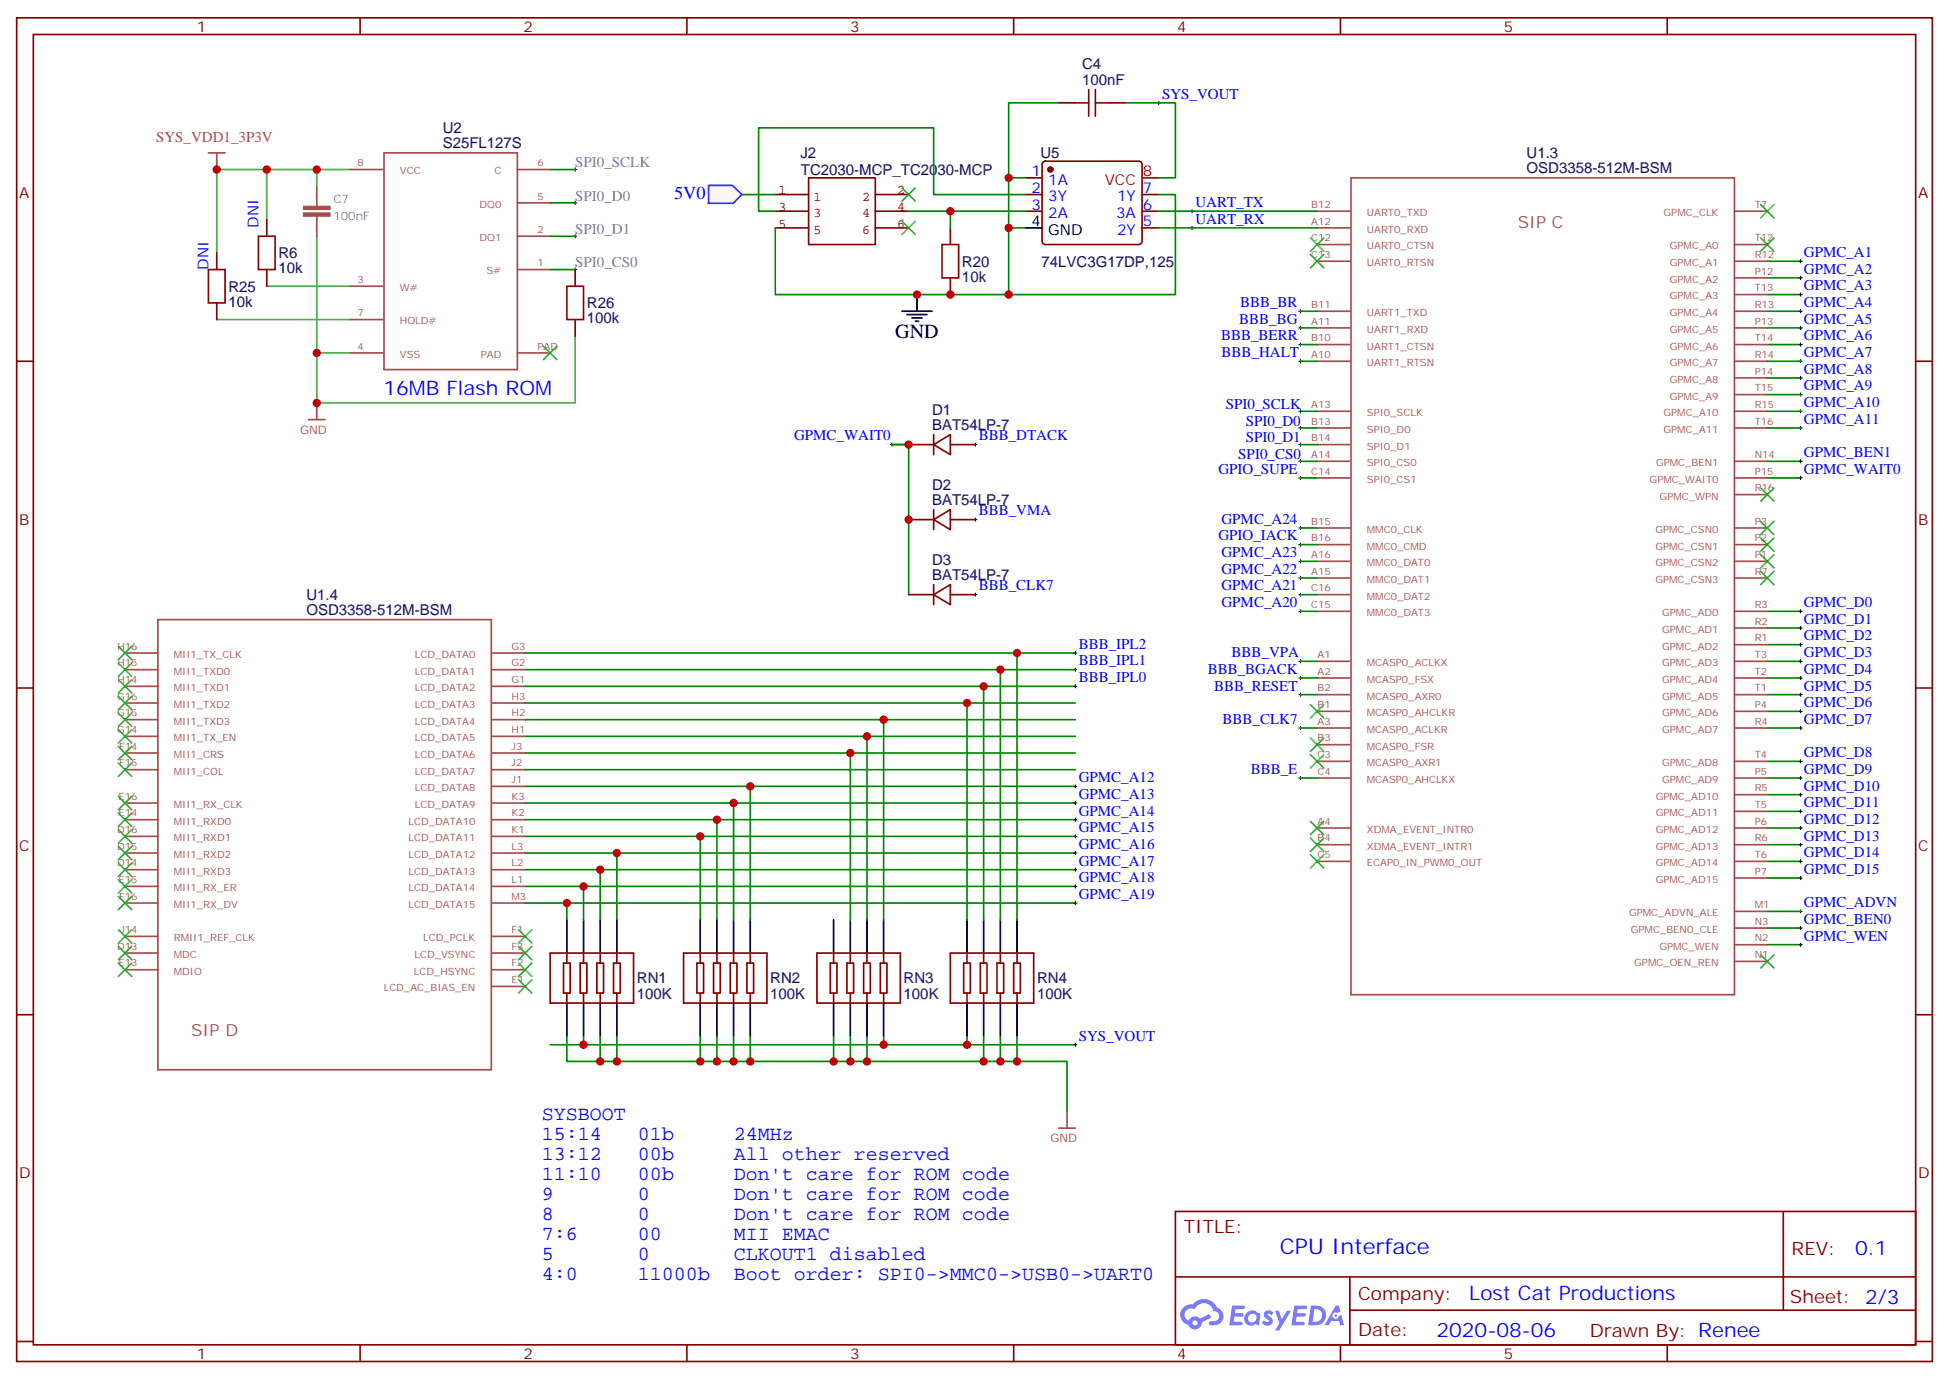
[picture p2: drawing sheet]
<svg xmlns="http://www.w3.org/2000/svg" width="412mm" height="292mm" viewBox="0 0 412 292" stroke-linecap="round" stroke-linejoin="round" font-family="sans-serif">
<g fill="none" stroke="#870000" stroke-width=".35">
<path d="M3.5 3.8h405.4v284.3h-405.4zM7.1 7.3h398.2v277.3h-398.2zM76.2 3.8v3.5M145.3 3.8v3.5M214.5 3.8v3.5M283.6 3.8v3.5M352.8 3.8v3.5M3.5 76.4h3.6M405.3 76.4h3.6M3.5 145.6h3.6M405.3 145.6h3.6M3.5 214.7h3.6"/>
<path d="M405.3 214.7h3.6M248.7 256.4h156.6v28.2h-156.6zM377.3 256.4v20.9M248.7 270.2h156.5M285.6 277.3h119.6M285.6 270.2v14.1M3.5 283.9h3.6M76.2 284.6v3.5M145.3 284.6v3.5M214.5 284.6v3.5M283.6 284.6v3.5M352.8 284.6v3.5"/>
<path d="M405.3 283.9h3.6"/>
</g>
<g fill="#5487ff">
<path d="M267.7 277.5a1.22 1.22 0 0 1 1.7 .3l-.4 .6a.47 .47 0 0 0-.3-.4 .47 .47 0 0 0-.5 .2v.1a1.55 1.55 0 0 1 1.1 1.5 1.34 1.34 0 0 1-2.3 .1l.5-.5 .7 .4a.29 .29 0 0 0 .3-.2 .29 .29 0 0 0-.2-.4 1.04 1.04 0 0 1-.6-1.7z"/>
<path d="M260.7 276.3h2.1a.43 .43 0 0 1 .5 .1 .43 .43 0 0 1 .1 .4l-.3 .2h-1.7l-.1 .9h1.5a.37 .37 0 0 1 .3 .4 .37 .37 0 0 1-.3 .3h-1.6l-.2 1.1h1.3a.43 .43 0 0 1 .5 .1 .43 .43 0 0 1 .1 .5l-.3 .1h-2.5z"/>
<path d="M273.8 276.3h2.2a.43 .43 0 0 1 .4 .1 .43 .43 0 0 1 .1 .4l-.3 .2h-1.6l-.2 .9h1.6a.37 .37 0 0 1 .3 .4 .37 .37 0 0 1-.4 .3h-1.6l-.1 1.1h1.3a.43 .43 0 0 1 .4 .1 .43 .43 0 0 1 .1 .5l-.3 .1h-2.4z"/>
<path d="M282.6 276.3h.7l.3 1.2-.6 .4a.69 .69 0 0 0-1 .2 .69 .69 0 0 0 .4 1 .69 .69 0 0 0 .9-.6l.5-.3 .6 2.2h-.8l-.2-.8h-1.8l-.5 .8h-.8z"/>
<path d="M269.8 277.4h.8l.6 1.8 1.1-1.8h.9l-2.6 4.2h-.8l.9-1.6z"/>
<path d="M277.4 276.3l-.6 4.1h1.3a2.11 2.11 0 0 0 2.5-2.1 2.11 2.11 0 0 0-2.5-2zM278.1 277a1.39 1.39 0 0 1 1.7 1.4 1.39 1.39 0 0 1-1.8 1.3h-.3z"/>
<path d="M263.7 277.9a1.47 1.47 0 0 0-.1 2.1 1.47 1.47 0 0 0 2.1 .1l.7 .3 .3-2.3-.2-.2h-.4a1.49 1.49 0 0 0-2.4 0zM264.4 278.3a.92 .92 0 0 1 1.5 .5 .92 .92 0 0 1-1.3 1 .9 .9 0 0 1-.2-1.5z"/>
<path d="M250.4 276.7a2.18 2.18 0 0 0 1.1 3.7 1.44 1.44 0 0 0 1.6 .9 1.44 1.44 0 0 0 1.2-1.5l2-1-.5-.7-1.9 .9a1.47 1.47 0 0 0-2.4 .5 1.39 1.39 0 0 1-.7-2 1.39 1.39 0 0 1 2-.4 2.08 2.08 0 0 1 2.2-1.3 2.08 2.08 0 0 1 1.8 1.7 1.07 1.07 0 0 1 1.2 1 1.07 1.07 0 0 1-1 1.1h-.7a.43 .43 0 0 0-.5 .4 .43 .43 0 0 0 .4 .5 2 2 0 0 0 2.4-1.1 2 2 0 0 0-.7-2.5l-.4-.2a2.98 2.98 0 0 0-5.1-.7l-1.1 .1zM252.3 280a.55 .55 0 0 1 1.1 0 .55 .55 0 0 1-1.1 0z"/>
<circle cx="282.6" cy="278.4" r=".26"/>
</g>
<g fill="none" stroke="#a64a4a" stroke-width=".35">
<path d="M44.1 32.4h3.5M45.9 32.4v3.5M67 39.4v3.5M74.1 35.9h6.9M81.3 32.3h28.2v45.9h-28.2zM109.5 35.9h6.9M285.9 37.6h81.1v172.9h-81.1zM67 42.9v.7M67 45.8v4.2M109.5 57h6.9M109.5 50h6.9M109.5 42.9h6.9"/>
<path d="M278.7 51.8h6.9M278.7 55.3h6.9M278.7 44.7h6.9M278.7 48.2h6.9M367 58.8h6.9M367 51.8h6.9M367 55.3h6.9M367 44.7h6.9M74.1 60.6h6.9M74.1 74.7h6.9M74.1 67.6h6.9M109.5 74.7h6.9"/>
<path d="M278.7 65.9h6.9M278.7 76.4h6.9M278.7 72.9h6.9M278.7 69.4h6.9M367 62.3h6.9M367 65.9h6.9M367 76.4h6.9M367 72.9h6.9M367 69.4h6.9M367 80h6.9M65.3 88.8h3.5M67 85.3v3.5"/>
<path d="M278.7 97.6h6.9M278.7 94.1h6.9M278.7 87h6.9M278.7 90.6h6.9M367 97.6h6.9M367 87h6.9M367 90.6h6.9M367 83.5h6.9M278.7 111.7h6.9M278.7 101.1h6.9M278.7 115.3h6.9M278.7 118.8h6.9"/>
<path d="M367 111.7h6.9M367 101.1h6.9M367 115.3h6.9M367 118.8h6.9M367 104.7h6.9M26.5 138.2h6.9M33.4 131.1h70.6v95.3h-70.6zM104.2 138.2h6.9M278.7 122.3h6.9M278.7 125.8h6.9M278.7 129.4h6.9M278.7 139.9h6.9"/>
<path d="M367 122.3h6.9M367 129.4h6.9M367 132.9h6.9M367 136.4h6.9M367 139.9h6.9M26.5 159.3h6.9M26.5 155.8h6.9M26.5 152.3h6.9M26.5 148.8h6.9M26.5 145.2h6.9M26.5 141.7h6.9M104.2 159.3h6.9"/>
<path d="M104.2 155.8h6.9M104.2 152.3h6.9M104.2 148.8h6.9M104.2 145.2h6.9M104.2 141.7h6.9M278.7 154.1h6.9M278.7 157.6h6.9M278.7 143.5h6.9M278.7 147h6.9M278.7 150.5h6.9M367 154.1h6.9M367 143.5h6.9"/>
<path d="M367 147h6.9M367 150.5h6.9M26.5 162.9h6.9M26.5 177h6.9M26.5 169.9h6.9M26.5 173.5h6.9M104.2 162.9h6.9M104.2 177h6.9M104.2 169.9h6.9M104.2 166.4h6.9M104.2 173.5h6.9M278.7 161.1h6.9"/>
<path d="M278.7 164.6h6.9M278.7 175.2h6.9M278.7 178.8h6.9M367 161.1h6.9M367 164.6h6.9M367 175.2h6.9M367 178.8h6.9M367 168.2h6.9M367 171.7h6.9M26.5 198.2h6.9M26.5 187.6h6.9M26.5 191.1h6.9"/>
<path d="M26.5 180.5h6.9M26.5 184h6.9M104.2 198.2h6.9M104.2 187.6h6.9M104.2 191.1h6.9M104.2 180.5h6.9M104.2 184h6.9M278.7 182.3h6.9M367 182.3h6.9M367 185.8h6.9M367 192.9h6.9M367 196.4h6.9"/>
<path d="M367 199.9h6.9M26.5 205.2h6.9M26.5 201.7h6.9M104.2 208.7h6.9M104.2 205.2h6.9M104.2 201.7h6.9M367 203.4h6.9"/>
</g>
<g fill="none" stroke="#000" stroke-width=".21">
<path d="M121.4 35.9h.7M121.7 35.5v.7M244.8 21.8h.7M245.2 21.4v.7M121.4 57h.7M121.4 42.9h.7M121.4 50h.7M121.7 42.6v.7M121.7 49.6v.7M121.7 56.7v.7M251.9 44.7h.7M251.9 48.2h.7"/>
<path d="M252.2 44.3v.7M252.2 47.9v.7M380.6 55.3h.8M380.6 58.8h.8M381 54.9v.7M381 58.5v.7M274.8 72.9h.7M274.8 76.4h.7M274.8 65.9h.7M274.8 69.4h.7M275.2 65.5v.7M275.2 69v.7"/>
<path d="M275.2 72.6v.7M275.2 76.1v.7M380.6 72.9h.8M380.6 76.4h.8M380.6 65.9h.8M380.6 69.4h.8M380.6 62.3h.8M380.6 80h.8M381 62v.7M381 65.5v.7M381 69v.7M381 72.6v.7"/>
<path d="M381 76.1v.7M381 79.6v.7M188.4 94.1h.7M188.7 93.7v.7M206 94.1h.7M206.4 93.7v.7M274.8 87h.7M274.8 94.1h.7M274.8 90.6h.7M274.8 97.6h.7M275.2 86.7v.7M275.2 90.2v.7"/>
<path d="M275.2 93.7v.7M275.2 97.3v.7M380.6 87h.8M380.6 90.6h.8M380.6 97.6h.8M380.6 83.5h.8M381 83.1v.8M381 86.7v.7M381 90.2v.7M381 97.3v.7M206 110h.7M206.4 109.6v.7"/>
<path d="M274.8 118.8h.7M275.2 118.4v.7M380.6 101.1h.8M381 100.8v.7M206 125.8h.7M206.4 125.5v.7M274.8 129.4h.7M274.8 125.8h.7M274.8 122.3h.7M274.8 139.9h.7M275.2 122v.7M275.2 125.5v.7"/>
<path d="M275.2 129v.7M275.2 139.6v.7M380.6 129.4h.8M380.6 132.9h.8M380.6 136.4h.8M380.6 139.9h.8M381 129v.7M381 132.5v.7M381 136.1v.7M381 139.6v.7M274.8 154.1h.7M274.8 143.5h.7"/>
<path d="M274.8 147h.7M275.2 143.1v.7M275.2 146.6v.8M275.2 153.7v.7M380.6 154.1h.8M380.6 143.5h.8M380.6 147h.8M380.6 150.5h.8M381 143.1v.7M381 146.6v.8M381 150.2v.7M381 153.7v.7"/>
<path d="M274.8 164.6h.7M275.2 164.3v.7M380.6 164.6h.8M380.6 161.1h.8M380.6 168.2h.8M380.6 171.7h.8M380.6 175.2h.8M380.6 178.8h.8M381 160.8v.7M381 164.3v.7M381 167.8v.7M381 171.3v.7"/>
<path d="M381 174.9v.7M381 178.4v.7M380.6 196.4h.8M380.6 199.9h.8M380.6 182.3h.8M380.6 185.8h.8M380.6 192.9h.8M381 181.9v.7M381 185.5v.7M381 192.5v.7M381 196v.7M381 199.6v.7"/>
</g>
<g fill="none" stroke="#008700" stroke-width=".35">
<path d="M213.4 37.6h3.6M224 21.8h-10.6v26.4h3.6M238.1 21.8h10.6v15.8h-3.5M157 41.2h7M164 48.2v14.1h49.4v-14.1M192.3 44.7h24.7M201.1 44.7v3.5M217 41.2h-19.4v-14.1h-37.1v17.6h3.5M245.2 41.2h3.5v21.1h-35.3M245.2 48.2h33.5M245.2 44.7h33.5M373.9 58.8h7.1"/>
<path d="M373.9 55.3h7.1M275.2 69.4h3.5M275.2 65.9h3.5M275.2 72.9h3.5M275.2 76.4h3.5M373.9 69.4h7.1M373.9 65.9h7.1M373.9 62.3h7.1M373.9 72.9h7.1M373.9 80h7.1M373.9 76.4h7.1M192.3 94.1h-3.6h3.6v31.7"/>
<path d="M275.2 97.6h3.5M275.2 90.6h3.5M275.2 94.1h3.5M275.2 87h3.5M373.9 97.6h7.1M373.9 90.6h7.1M373.9 87h7.1M373.9 83.5h7.1M275.2 118.8h3.5M373.9 101.1h7.1M111.1 138.2h116.4M275.2 129.4h3.5"/>
<path d="M275.2 139.9h3.5M275.2 122.3h3.5M275.2 125.8h3.5M373.9 129.4h7.1M373.9 132.9h7.1M373.9 136.4h7.1M373.9 139.9h7.1M111.1 148.8h116.4M111.1 152.3h116.4M111.1 155.8h116.4M111.1 145.2h116.4M111.1 141.7h116.4"/>
<path d="M111.1 159.3h116.4M275.2 143.5h3.5M275.2 147h3.5M275.2 154.1h3.5M373.9 143.5h7.1M373.9 147h7.1M373.9 150.5h7.1M373.9 154.1h7.1M111.1 166.4h116.4M111.1 177h116.4M111.1 173.5h116.4M111.1 169.9h116.4"/>
<path d="M111.1 162.9h116.4M275.2 164.6h3.5M373.9 161.1h7.1M373.9 164.6h7.1M373.9 168.2h7.1M373.9 171.7h7.1M373.9 175.2h7.1M373.9 178.8h7.1M111.1 180.5h116.4M111.1 184h116.4M111.1 187.6h116.4M111.1 191.1h116.4"/>
<path d="M373.9 182.3h7.1M373.9 185.8h7.1M373.9 196.4h7.1M373.9 199.9h7.1M373.9 192.9h7.1"/>
</g>
<path d="M56.4 35.9v10.6M67 35.9v3.5M74.1 35.9h-28.2v17.6M67 50v35.3h54.7v-14.1M45.9 67.6h28.2M56.4 60.6h17.7M67 74.7h7.1" fill="none" stroke="#4aa64a" stroke-width=".35"/>
<g fill="none" stroke="#3c3" stroke-width=".35">
<path d="M190.9 39.8l2.8 2.8M193.7 39.8l-2.8 2.8M190.9 46.8l2.8 2.8M193.7 46.8l-2.8 2.8M277.3 53.9l2.8 2.8M277.3 50.3l2.8 2.9M280.1 53.9l-2.8 2.8M280.1 50.3l-2.8 2.9M372.5 50.3l2.9 2.9M372.5 43.3l2.9 2.8M375.4 50.3l-2.9 2.9M375.4 43.3l-2.9 2.8"/>
<path d="M115 73.3l2.8 2.8M117.8 73.3l-2.8 2.8M372.5 117.4l2.9 2.8M372.5 113.8l2.9 2.9M372.5 103.3l2.9 2.8M372.5 110.3l2.9 2.8M375.4 117.4l-2.9 2.8M375.4 113.8l-2.9 2.9M375.4 103.3l-2.9 2.8M375.4 110.3l-2.9 2.8M25 136.8l2.9 2.8M27.9 136.8l-2.9 2.8"/>
<path d="M372.5 120.9l2.9 2.8M375.4 120.9l-2.9 2.8M25 157.9l2.9 2.9M25 154.4l2.9 2.8M25 150.9l2.9 2.8M25 147.4l2.9 2.8M25 143.8l2.9 2.8M25 140.3l2.9 2.8M27.9 157.9l-2.9 2.9M27.9 154.4l-2.9 2.8M27.9 150.9l-2.9 2.8M27.9 147.4l-2.9 2.8"/>
<path d="M27.9 143.8l-2.9 2.8M27.9 140.3l-2.9 2.8M277.3 149.1l2.8 2.8M277.3 156.2l2.8 2.8M277.3 159.7l2.8 2.8M280.1 149.1l-2.8 2.8M280.1 156.2l-2.8 2.8M280.1 159.7l-2.8 2.8M25 179.1l2.9 2.8M25 175.6l2.9 2.8M25 172l2.9 2.9M25 168.5l2.9 2.8"/>
<path d="M25 161.5l2.9 2.8M27.9 179.1l-2.9 2.8M27.9 175.6l-2.9 2.8M27.9 172l-2.9 2.9M27.9 168.5l-2.9 2.8M27.9 161.5l-2.9 2.8M277.3 173.8l2.8 2.8M277.3 177.3l2.8 2.9M280.1 173.8l-2.8 2.8M280.1 177.3l-2.8 2.9M25 196.7l2.9 2.9M25 189.7l2.9 2.8"/>
<path d="M25 186.2l2.9 2.8M25 182.6l2.9 2.9M27.9 196.7l-2.9 2.9M27.9 189.7l-2.9 2.8M27.9 186.2l-2.9 2.8M27.9 182.6l-2.9 2.9M109.7 196.7l2.8 2.9M112.5 196.7l-2.8 2.9M277.3 180.9l2.8 2.8M280.1 180.9l-2.8 2.8M25 203.8l2.9 2.8M25 200.3l2.9 2.8"/>
<path d="M27.9 203.8l-2.9 2.8M27.9 200.3l-2.9 2.8M109.7 200.3l2.8 2.8M109.7 203.8l2.8 2.8M109.7 207.3l2.8 2.8M112.5 200.3l-2.8 2.8M112.5 203.8l-2.8 2.8M112.5 207.3l-2.8 2.8M372.5 202l2.9 2.9M375.4 202l-2.9 2.9"/>
</g>
<path d="M217 37.6h3.5M220.7 34.3l.5-.2h19.7a.71 .71 0 0 1 .8 .7v16.2a.76 .76 0 0 1-.8 .8h-19.7a.76 .76 0 0 1-.7-.8v-16.2zM224 21.8h3.5M234.6 21.8h3.5M201.1 48.2v3.6M201.1 58.8v3.5M217 41.2h3.5M217 44.7h3.5M241.7 41.2h3.5M241.7 44.7h3.5M241.7 48.2h3.5" fill="none" stroke="#870000" stroke-width=".35"/>
<circle cx="222.2" cy="35.9" r=".53" fill="#870000" stroke="#870000" stroke-width=".35"/>
<path d="M217 48.2h3.5M190.9 65.9h6.3M191.9 66.6h4.2M193 67.3h2.1M193.7 68h.7M194 62.3v3.6" fill="none" stroke="#000" stroke-width=".35"/>
<path d="M241.7 37.6h3.5" fill="none" stroke="#f00" stroke-width=".35"/>
<path d="M230.4 18.9v5.7M231.8 18.9v5.7M227.5 21.8h2.9M231.8 21.8h2.8M199.3 51.8h3.5v7h-3.5z" fill="none" stroke="#a10000" stroke-width=".35"/>
<path d="M171.1 37.6h14.1v14.2h-14.1zM164 41.2h7.1M164 44.7h7.1M164 48.2h7.1M185.2 41.2h7.1M185.2 44.7h7.1M185.2 48.2h7.1" fill="none" stroke="#850000" stroke-width=".35"/>
<g fill="#a64a4a" stroke="#a64a4a" stroke-width=".21">
<path d="M64.2 43.6h5.6v.7h-5.6z"/>
<path d="M64.2 45.1h5.6v.7h-5.6z"/>
</g>
<path d="M149.9 39.2h5.1l2 2-1.9 1.8h-5.3z" fill="#fff7f7" stroke="#420aff" stroke-width=".35"/>
<g fill="none" stroke="#870000" stroke-width=".35">
<path d="M45.9 53.5v3.5M56.4 46.5v3.5M56.4 57v3.6M121.7 57v3.6M45.9 64.1v3.5M121.7 67.6v3.6M192.3 94.1h5.3M197.6 94.1l3.5-2.1v4.2zM197.6 92v4.2M201.1 94.1h5.3M192.3 110h5.3M197.6 110l3.5-2.2v4.3z"/>
<path d="M197.6 107.8v4.3M201.1 110h5.3M192.3 125.8h5.3M197.6 125.8l3.5-2.1v4.3zM197.6 123.7v4.3M201.1 125.8h5.3M116.4 201.7h17.7v10.6h-17.7zM119.2 203.8h1.4v6.3h-1.4zM119.9 201.7v2.1M119.9 210.1v2.2M122.8 203.8h1.4v6.3h-1.4zM123.5 201.7v2.1"/>
<path d="M123.5 210.1v2.2M126.3 203.8h1.4v6.3h-1.4zM127 201.7v2.1M127 210.1v2.2M129.8 203.8h1.4v6.3h-1.4zM130.5 201.7v2.1M130.5 210.1v2.2M144.6 201.7h17.7v10.6h-17.7zM147.5 203.8h1.4v6.3h-1.4zM148.2 201.7v2.1M148.2 210.1v2.2M151 203.8h1.4v6.3h-1.4z"/>
<path d="M151.7 201.7v2.1M151.7 210.1v2.2M154.5 203.8h1.4v6.3h-1.4zM155.2 201.7v2.1M155.2 210.1v2.2M158 203.8h1.5v6.3h-1.5zM158.7 201.7v2.1M158.7 210.1v2.2M172.9 201.7h17.6v10.6h-17.6zM175.7 203.8h1.4v6.3h-1.4zM176.4 201.7v2.1M176.4 210.1v2.2"/>
<path d="M179.2 203.8h1.4v6.3h-1.4zM179.9 201.7v2.1M179.9 210.1v2.2M182.7 203.8h1.4v6.3h-1.4zM183.4 201.7v2.1M183.4 210.1v2.2M186.3 203.8h1.4v6.3h-1.4zM187 201.7v2.1M187 210.1v2.2M201.1 201.7h17.6v10.6h-17.6zM203.9 203.8h1.4v6.3h-1.4zM204.6 201.7v2.1"/>
<path d="M204.6 210.1v2.2M207.4 203.8h1.4v6.3h-1.4zM208.1 201.7v2.1M208.1 210.1v2.2M211 203.8h1.4v6.3h-1.4zM211.7 201.7v2.1M211.7 210.1v2.2M214.5 203.8h1.4v6.3h-1.4zM215.2 201.7v2.1M215.2 210.1v2.2"/>
</g>
<path d="M44.1 57h3.5v7.1h-3.5zM54.7 50h3.5v7h-3.5zM119.9 60.6h3.6v7h-3.6z" fill="none" stroke="#a10000" stroke-width=".35"/>
<g fill="none" stroke="#000" stroke-width=".21">
<path d="M274.8 111.7h.7M274.8 101.1h.7M274.8 115.3h.7M275.2 100.8v.7M275.2 111.4v.7M275.2 114.9v.7M227.2 138.2h.7M227.5 137.8v.7M227.2 145.2h.7M227.2 141.7h.7M227.5 141.4v.7M227.5 144.9v.7"/>
<path d="M227.2 177h.7M227.2 173.5h.7M227.2 169.9h.7M227.2 166.4h.7M227.5 166.1v.7M227.5 169.6v.7M227.5 173.1v.7M227.5 176.6v.7M227.2 191.1h.7M227.2 187.6h.7M227.2 184h.7M227.2 180.5h.7"/>
<path d="M227.5 180.2v.7M227.5 183.7v.7M227.5 187.2v.7M227.5 190.7v.8M227.2 221.1h.7M227.5 220.7v.7"/>
</g>
<g fill="none" stroke="#008700" stroke-width=".35">
<path d="M116.4 35.9h5.3M116.4 57h5.3M116.4 50h5.3M116.4 42.9h5.3M275.2 111.7h3.5M275.2 101.1h3.5M275.2 115.3h3.5M215.2 138.2v56.4M179.9 159.3v35.3M183.4 155.8v38.8M187 152.3v42.3M204.6 148.8v45.8"/>
<path d="M208.1 145.2v49.4M211.7 141.7v52.9M148.2 177v17.6M151.7 173.5v21.1M155.2 169.9v24.7M158.7 166.4v28.2M119.9 191.1v3.5M123.5 187.6v7M127 184v10.6M130.5 180.5v14.1M119.9 219.3v5.3h105.9v10.6M123.5 219.3v1.8"/>
<path d="M127 219.3v5.3M130.5 219.3v5.3M148.2 219.3v5.3M151.7 219.3v5.3M155.2 219.3v5.3M158.7 219.3v5.3M176.4 219.3v5.3M179.9 219.3v5.3M183.4 219.3v5.3M187 219.3v1.8M204.6 219.3v1.8M208.1 219.3v5.3"/>
<path d="M211.7 219.3v5.3M215.2 219.3v5.3M116.4 221.1h111.1"/>
</g>
<g fill="none" stroke="#000" stroke-width=".35">
<path d="M119.9 194.6v7.1M123.5 194.6v7.1M127 194.6v7.1M130.5 194.6v7.1M148.2 194.6v7.1M151.7 194.6v7.1M155.2 194.6v7.1M158.7 194.6v7.1M176.4 194.6v7.1M179.9 194.6v7.1M183.4 194.6v7.1M187 194.6v7.1"/>
<path d="M204.6 194.6v7.1M208.1 194.6v7.1M211.7 194.6v7.1M215.2 194.6v7.1M119.9 212.3v7M123.5 212.3v7M127 212.3v7M130.5 212.3v7M148.2 212.3v7M151.7 212.3v7M155.2 212.3v7M158.7 212.3v7"/>
<path d="M176.4 212.3v7M179.9 212.3v7M183.4 212.3v7M187 212.3v7M204.6 212.3v7M208.1 212.3v7M211.7 212.3v7M215.2 212.3v7"/>
</g>
<path d="M224 238.7h3.5M225.8 235.2v3.5" fill="none" stroke="#a64a4a" stroke-width=".35"/>
<g fill="#c00">
<circle cx="56.4" cy="35.9" r=".88"/>
<circle cx="67" cy="35.9" r=".88"/>
<circle cx="192.3" cy="94.1" r=".88"/>
<circle cx="213.4" cy="48.2" r=".88"/>
<circle cx="201.1" cy="44.7" r=".88"/>
<circle cx="201.1" cy="62.3" r=".88"/>
<circle cx="213.4" cy="62.3" r=".88"/>
<circle cx="213.4" cy="37.6" r=".88"/>
<circle cx="194" cy="62.3" r=".88"/>
<circle cx="192.3" cy="110" r=".88"/>
<circle cx="67" cy="74.7" r=".88"/>
<circle cx="45.9" cy="35.9" r=".88"/>
<circle cx="67" cy="85.3" r=".88"/>
<circle cx="127" cy="184" r=".88"/>
<circle cx="130.5" cy="180.5" r=".88"/>
<circle cx="119.9" cy="191.1" r=".88"/>
<circle cx="123.5" cy="187.6" r=".88"/>
<circle cx="148.2" cy="177" r=".88"/>
<circle cx="151.7" cy="173.5" r=".88"/>
<circle cx="155.2" cy="169.9" r=".88"/>
<circle cx="158.8" cy="166.4" r=".88"/>
<circle cx="179.9" cy="159.3" r=".88"/>
<circle cx="183.4" cy="155.8" r=".88"/>
<circle cx="187" cy="152.3" r=".88"/>
<circle cx="204.6" cy="148.8" r=".88"/>
<circle cx="208.1" cy="145.2" r=".88"/>
<circle cx="211.7" cy="141.7" r=".88"/>
<circle cx="215.2" cy="138.2" r=".88"/>
<circle cx="123.5" cy="221.1" r=".88"/>
<circle cx="204.6" cy="221.1" r=".88"/>
<circle cx="187" cy="221.1" r=".88"/>
<circle cx="127" cy="224.6" r=".88"/>
<circle cx="130.5" cy="224.6" r=".88"/>
<circle cx="148.2" cy="224.6" r=".88"/>
<circle cx="151.7" cy="224.6" r=".88"/>
<circle cx="155.2" cy="224.6" r=".88"/>
<circle cx="158.8" cy="224.6" r=".88"/>
<circle cx="176.4" cy="224.6" r=".88"/>
<circle cx="179.9" cy="224.6" r=".88"/>
<circle cx="183.4" cy="224.6" r=".88"/>
<circle cx="208.1" cy="224.6" r=".88"/>
<circle cx="211.7" cy="224.6" r=".88"/>
<circle cx="215.2" cy="224.6" r=".88"/>
</g>
<text font-size="4.6" fill="#00f" x="270.8" y="265.4">CPU Interface</text>
<text font-size="4.2" x="189.4" y="71.5">GND</text>
<g font-size="4.2" fill="#00f">
<text x="81.1" y="83.5">16MB Flash ROM</text>
<text x="114.7" y="237">SYSBOOT</text>
<text x="114.7" y="241.2">15:14</text>
<text x="114.7" y="245.4">13:12</text>
<text x="135" y="241.2">01b</text>
<text x="135" y="245.4">00b</text>
<text x="155.3" y="241.2">24MHz</text>
<text x="155.3" y="245.4">All other reserved</text>
<text x="114.7" y="249.7">11:10</text>
<text x="135" y="249.7">00b</text>
<text x="155.3" y="249.7">Don't care for ROM code</text>
<text x="114.7" y="253.9">9</text>
<text x="135" y="253.9">0</text>
<text x="155.3" y="253.9">Don't care for ROM code</text>
<text x="114.7" y="258.1">8</text>
<text x="114.7" y="262.4">7:6</text>
<text x="135" y="258.1">0</text>
<text x="135" y="262.4">00</text>
<text x="155.3" y="258.1">Don't care for ROM code</text>
<text x="155.3" y="262.4">MII EMAC</text>
<text x="114.7" y="266.6">5</text>
<text x="135" y="266.6">0</text>
<text x="155.3" y="266.6">CLKOUT1 disabled</text>
<text x="392.5" y="265.6">0.1</text>
<text x="114.7" y="270.8">4:0</text>
<text x="135" y="270.8">11000b</text>
<text x="155.3" y="270.8">Boot order: SPI0-&gt;MMC0-&gt;USB0-&gt;UART0</text>
<text x="310.9" y="275.2">Lost Cat Productions</text>
<text x="304" y="283">2020-08-06</text>
</g>
<text font-size="3.9" fill="#00f" x="142.6" y="42.1">5V0</text>
<g font-size="3.9" fill="#800">
<text x="250.5" y="260.9">TITLE:</text>
<text x="379.1" y="265.6">REV:</text>
<text x="287.4" y="275.1">Company:</text>
<text x="378.7" y="275.8">Sheet: 2/3</text>
<text x="287.4" y="282.8">Date:</text>
<text x="336.4" y="282.9">Drawn By: Renee</text>
</g>
<g font-size="3.5" fill="#a54b4b">
<text x="321.1" y="48.2">SIP C</text>
<text x="40.5" y="219.3">SIP D</text>
</g>
<g font-size="3.2" fill="#800">
<text x="41.6" y="6.8">1</text>
<text x="110.8" y="6.8">2</text>
<text x="179.9" y="6.8">3</text>
<text x="249.1" y="6.8">4</text>
<text x="318.2" y="6.8">5</text>
<text x="4.1" y="41.9">A</text>
<text x="405.9" y="41.9">A</text>
<text x="4.1" y="111">B</text>
<text x="405.9" y="111">B</text>
<text x="4.1" y="180.2">C</text>
<text x="405.9" y="180.2">C</text>
<text x="4.1" y="249.3">D</text>
<text x="405.9" y="249.3">D</text>
<text x="41.6" y="287.6">1</text>
<text x="110.8" y="287.6">2</text>
<text x="179.9" y="287.6">3</text>
<text x="249.1" y="287.6">4</text>
<text x="318.2" y="287.6">5</text>
</g>
<g font-size="3.2" fill="#000080">
<text x="229" y="17.9">100nF</text>
<text x="229" y="14.7">C4</text>
<text x="93.7" y="28.1">U2</text>
<text x="93.7" y="31.3">S25FL127S</text>
<text x="169.4" y="33.5">J2</text>
<text x="220.1" y="33.5">U5</text>
<text x="323" y="33.5">U1.3</text>
<text x="169.5" y="37">TC2030-MCP_TC2030-MCP</text>
<text x="323" y="36.6">OSD3358-512M-BSM</text>
<text x="58.9" y="57.8">10k</text>
<text x="58.9" y="54.7">R6</text>
<text x="203.6" y="59.6">10k</text>
<text x="203.6" y="56.5">R20</text>
<text x="220.4" y="56.4">74LVC3G17DP,125</text>
<text x="48.3" y="64.9">10k</text>
<text x="48.3" y="61.7">R25</text>
<text x="124.2" y="65.3">R26</text>
<text x="124.2" y="68.4">100k</text>
<text x="197.2" y="87.7">D1</text>
<text x="197.2" y="90.9">BAT54LP-7</text>
<text x="197.2" y="106.8">BAT54LP-7</text>
<text x="197.2" y="103.6">D2</text>
<text x="197.2" y="119.5">D3</text>
<text x="197.2" y="122.7">BAT54LP-7</text>
<text x="64.8" y="130.1">OSD3358-512M-BSM</text>
<text x="64.8" y="126.9">U1.4</text>
<text x="134.8" y="208.1">RN1</text>
<text x="163" y="208.1">RN2</text>
<text x="191.2" y="208.1">RN3</text>
<text x="219.4" y="208.1">RN4</text>
<text x="134.8" y="211.3">100K</text>
<text x="163" y="211.3">100K</text>
<text x="191.2" y="211.3">100K</text>
<text x="219.4" y="211.3">100K</text>
</g>
<g font-size="3.2" fill="#00f">
<text x="245.9" y="20.9">SYS_VOUT</text>
<text x="218.3" y="37.3">1</text>
<text x="218.3" y="40.8">2</text>
<text x="221.8" y="39.1">1A</text>
<text x="241.8" y="40.8">7</text>
<text x="218.3" y="44.3">3</text>
<text x="221.8" y="42.6">3Y</text>
<text x="221.8" y="46.1">2A</text>
<text x="236.2" y="46.1">3A</text>
<text x="236.4" y="42.6">1Y</text>
<text x="241.8" y="47.9">5</text>
<text x="241.8" y="44.3">6</text>
<text x="252.9" y="43.8">UART_TX</text>
<text x="252.9" y="47.3">UART_RX</text>
<text x="54.7" y="48.2" transform="rotate(-90 54.7 48.2)">DNI</text>
<text x="236.4" y="49.6">2Y</text>
<text x="44.1" y="57" transform="rotate(-90 44.1 57)">DNI</text>
<text x="381.7" y="54.4">GPMC_A1</text>
<text x="381.7" y="57.9">GPMC_A2</text>
<text x="262.4" y="65">BBB_BR</text>
<text x="381.7" y="61.5">GPMC_A3</text>
<text x="381.7" y="65">GPMC_A4</text>
<text x="262.2" y="68.5">BBB_BG</text>
<text x="381.7" y="68.5">GPMC_A5</text>
<text x="258.4" y="72">BBB_BERR</text>
<text x="258.5" y="75.6">BBB_HALT</text>
<text x="381.7" y="72">GPMC_A6</text>
<text x="381.7" y="75.6">GPMC_A7</text>
<text x="381.7" y="79.1">GPMC_A8</text>
<text x="381.7" y="82.6">GPMC_A9</text>
<text x="259.4" y="86.5">SPI0_SCLK</text>
<text x="381.7" y="86.1">GPMC_A10</text>
<text x="381.7" y="89.7">GPMC_A11</text>
<text x="168" y="93.2">GPMC_WAIT0</text>
<text x="207.1" y="93.2">BBB_DTACK</text>
<text x="263.6" y="93.6">SPI0_D1</text>
<text x="263.6" y="90.1">SPI0_D0</text>
<text x="257.8" y="100.3">GPIO_SUPE</text>
<text x="262" y="97.1">SPI0_CS0</text>
<text x="381.7" y="100.3">GPMC_WAIT0</text>
<text x="381.7" y="96.7">GPMC_BEN1</text>
<text x="207.1" y="109.1">BBB_VMA</text>
<text x="258.5" y="110.8">GPMC_A24</text>
<text x="257.8" y="114.4">GPIO_IACK</text>
<text x="258.5" y="117.9">GPMC_A23</text>
<text x="207.1" y="125">BBB_CLK7</text>
<text x="258.5" y="125">GPMC_A21</text>
<text x="258.5" y="121.4">GPMC_A22</text>
<text x="258.5" y="128.5">GPMC_A20</text>
<text x="381.7" y="128.5">GPMC_D0</text>
<text x="228.2" y="137.3">BBB_IPL2</text>
<text x="381.7" y="132">GPMC_D1</text>
<text x="381.7" y="135.5">GPMC_D2</text>
<text x="228.2" y="140.8">BBB_IPL1</text>
<text x="255.5" y="142.6">BBB_BGACK</text>
<text x="260.6" y="139.1">BBB_VPA</text>
<text x="381.7" y="139.1">GPMC_D3</text>
<text x="381.7" y="142.6">GPMC_D4</text>
<text x="228.2" y="144.4">BBB_IPL0</text>
<text x="256.9" y="146.1">BBB_RESET</text>
<text x="381.7" y="146.1">GPMC_D5</text>
<text x="381.7" y="149.6">GPMC_D6</text>
<text x="258.7" y="153.2">BBB_CLK7</text>
<text x="381.7" y="153.2">GPMC_D7</text>
<text x="381.7" y="160.2">GPMC_D8</text>
<text x="228.2" y="165.5">GPMC_A12</text>
<text x="264.7" y="163.8">BBB_E</text>
<text x="381.7" y="163.8">GPMC_D9</text>
<text x="381.7" y="167.3">GPMC_D10</text>
<text x="228.2" y="172.6">GPMC_A14</text>
<text x="228.2" y="169.1">GPMC_A13</text>
<text x="381.7" y="170.8">GPMC_D11</text>
<text x="228.2" y="179.6">GPMC_A16</text>
<text x="228.2" y="176.1">GPMC_A15</text>
<text x="381.7" y="174.3">GPMC_D12</text>
<text x="381.7" y="177.9">GPMC_D13</text>
<text x="228.2" y="183.2">GPMC_A17</text>
<text x="381.7" y="181.4">GPMC_D14</text>
<text x="381.7" y="184.9">GPMC_D15</text>
<text x="228.2" y="190.2">GPMC_A19</text>
<text x="228.2" y="186.7">GPMC_A18</text>
<text x="381.7" y="192">GPMC_ADVN</text>
<text x="381.7" y="195.5">GPMC_BEN0</text>
<text x="381.7" y="199">GPMC_WEN</text>
<text x="228.2" y="220.2">SYS_VOUT</text>
</g>
<text font-size="3.2" fill="#a54b4b" x="33" y="30">SYS_VDD1_3P3V</text>
<g font-size="3.2" fill="#838383">
<text x="121.7" y="35.4">SPI0_SCLK</text>
<text x="121.7" y="42.4">SPI0_D0</text>
<text x="121.7" y="49.5">SPI0_D1</text>
<text x="121.7" y="56.6">SPI0_CS0</text>
</g>
<g font-size="3.2" fill="#f00">
<text x="233.7" y="39.1">VCC</text>
<text x="241.8" y="37.3">8</text>
</g>
<g font-size="3.2">
<text x="218.3" y="47.9">4</text>
<text x="221.8" y="49.6">GND</text>
</g>
<g font-size="2.8" fill="#840000">
<text x="164.7" y="41.1">1</text>
<text x="189.9" y="41.1">2</text>
<text x="164.7" y="44.7">3</text>
<text x="172.2" y="42.5">1</text>
<text x="172.2" y="46">3</text>
<text x="182.5" y="42.5">2</text>
<text x="182.5" y="46">4</text>
<text x="189.9" y="44.7">4</text>
<text x="164.7" y="48.2">5</text>
<text x="172.2" y="49.5">5</text>
<text x="182.5" y="49.5">6</text>
<text x="189.9" y="48.2">6</text>
</g>
<g font-size="2.5" fill="#838383">
<text x="70.6" y="46.5">100nF</text>
<text x="70.6" y="42.9">C7</text>
</g>
<g font-size="2.5" fill="#a54b4b">
<text x="63.5" y="91.8">GND</text>
<text x="222.2" y="241.8">GND</text>
</g>
<g font-size="2.1" fill="#a54b4b">
<text x="75.6" y="35.2">8</text>
<text x="113.7" y="35.2">6</text>
<text x="84.6" y="36.9">VCC</text>
<text x="104.6" y="36.9">C</text>
<text x="101.5" y="44">DQ0</text>
<text x="113.7" y="42.2">5</text>
<text x="277.4" y="44">B12</text>
<text x="277.4" y="47.5">A12</text>
<text x="289.2" y="45.7">UART0_TXD</text>
<text x="352" y="45.7">GPMC_CLK</text>
<text x="371.3" y="44">T7</text>
<text x="101.5" y="51">DQ1</text>
<text x="113.7" y="49.3">2</text>
<text x="277.4" y="51.1">C12</text>
<text x="289.2" y="52.8">UART0_CTSN</text>
<text x="289.2" y="49.3">UART0_RXD</text>
<text x="353.3" y="52.8">GPMC_A0</text>
<text x="371.3" y="51.1">T12</text>
<text x="75.6" y="59.9">3</text>
<text x="102.9" y="58.1">S#</text>
<text x="113.7" y="56.3">1</text>
<text x="277.4" y="54.6">C13</text>
<text x="289.2" y="56.3">UART0_RTSN</text>
<text x="353.3" y="59.8">GPMC_A2</text>
<text x="353.3" y="56.3">GPMC_A1</text>
<text x="371.3" y="58.1">P12</text>
<text x="371.3" y="54.6">R12</text>
<text x="84.6" y="61.6">W#</text>
<text x="277.4" y="65.2">B11</text>
<text x="353.3" y="63.4">GPMC_A3</text>
<text x="371.3" y="61.6">T13</text>
<text x="371.3" y="65.2">R13</text>
<text x="75.6" y="66.9">7</text>
<text x="84.6" y="68.7">HOLD#</text>
<text x="277.4" y="68.7">A11</text>
<text x="289.2" y="70.4">UART1_RXD</text>
<text x="289.2" y="66.9">UART1_TXD</text>
<text x="353.3" y="66.9">GPMC_A4</text>
<text x="353.3" y="70.4">GPMC_A5</text>
<text x="371.3" y="68.7">P13</text>
<text x="75.6" y="74">4</text>
<text x="84.6" y="75.7">VSS</text>
<text x="101.8" y="75.7">PAD</text>
<text x="113.7" y="74">PAD</text>
<text x="277.4" y="72.2">B10</text>
<text x="277.4" y="75.8">A10</text>
<text x="289.2" y="77.5">UART1_RTSN</text>
<text x="289.2" y="74">UART1_CTSN</text>
<text x="353.3" y="74">GPMC_A6</text>
<text x="353.3" y="77.5">GPMC_A7</text>
<text x="371.3" y="72.2">T14</text>
<text x="371.3" y="75.8">R14</text>
<text x="353.3" y="81">GPMC_A8</text>
<text x="371.3" y="79.3">P14</text>
<text x="371.3" y="82.8">T15</text>
<text x="277.4" y="89.9">B13</text>
<text x="277.4" y="86.3">A13</text>
<text x="289.2" y="88.1">SPI0_SCLK</text>
<text x="352" y="88.1">GPMC_A10</text>
<text x="353.3" y="84.5">GPMC_A9</text>
<text x="371.3" y="89.9">T16</text>
<text x="371.3" y="86.3">R15</text>
<text x="277.4" y="93.4">B14</text>
<text x="289.2" y="95.1">SPI0_D1</text>
<text x="289.2" y="91.6">SPI0_D0</text>
<text x="352" y="91.6">GPMC_A11</text>
<text x="277.4" y="100.4">C14</text>
<text x="277.4" y="96.9">A14</text>
<text x="289.2" y="98.7">SPI0_CS0</text>
<text x="350.4" y="98.7">GPMC_BEN1</text>
<text x="371.3" y="96.9">N14</text>
<text x="371.3" y="100.4">P15</text>
<text x="289.2" y="102.2">SPI0_CS1</text>
<text x="349" y="102.2">GPMC_WAIT0</text>
<text x="351.2" y="105.7">GPMC_WPN</text>
<text x="371.3" y="104">R16</text>
<text x="277.4" y="111">B15</text>
<text x="289.2" y="112.8">MMC0_CLK</text>
<text x="350.3" y="112.8">GPMC_CSN0</text>
<text x="371.3" y="111">P3</text>
<text x="277.4" y="114.6">B16</text>
<text x="277.4" y="118.1">A16</text>
<text x="289.2" y="116.3">MMC0_CMD</text>
<text x="289.2" y="119.8">MMC0_DAT0</text>
<text x="350.3" y="116.3">GPMC_CSN1</text>
<text x="350.3" y="119.8">GPMC_CSN2</text>
<text x="371.3" y="114.6">P2</text>
<text x="371.3" y="118.1">P1</text>
<text x="277.4" y="125.1">C16</text>
<text x="277.4" y="121.6">A15</text>
<text x="289.2" y="123.3">MMC0_DAT1</text>
<text x="350.3" y="123.3">GPMC_CSN3</text>
<text x="371.3" y="121.6">R7</text>
<text x="277.4" y="128.7">C15</text>
<text x="289.2" y="126.9">MMC0_DAT2</text>
<text x="289.2" y="130.4">MMC0_DAT3</text>
<text x="351.7" y="130.4">GPMC_AD0</text>
<text x="371.3" y="128.7">R3</text>
<text x="24.8" y="137.5">H16</text>
<text x="108.2" y="137.5">G3</text>
<text x="351.7" y="133.9">GPMC_AD1</text>
<text x="351.7" y="137.5">GPMC_AD2</text>
<text x="371.3" y="132.2">R2</text>
<text x="371.3" y="135.7">R1</text>
<text x="24.8" y="141">H15</text>
<text x="36.8" y="142.8">MII1_TXD0</text>
<text x="36.8" y="139.2">MII1_TX_CLK</text>
<text x="87.8" y="139.2">LCD_DATA0</text>
<text x="87.8" y="142.8">LCD_DATA1</text>
<text x="108.2" y="141">G2</text>
<text x="278.8" y="139.3">A1</text>
<text x="278.8" y="142.8">A2</text>
<text x="289.2" y="141">MCASP0_ACLKX</text>
<text x="351.7" y="141">GPMC_AD3</text>
<text x="371.3" y="139.3">T3</text>
<text x="371.3" y="142.8">T2</text>
<text x="24.8" y="148.1">G16</text>
<text x="24.8" y="144.5">H14</text>
<text x="36.8" y="149.8">MII1_TXD2</text>
<text x="36.8" y="146.3">MII1_TXD1</text>
<text x="87.8" y="146.3">LCD_DATA2</text>
<text x="87.8" y="149.8">LCD_DATA3</text>
<text x="108.2" y="144.5">G1</text>
<text x="108.2" y="148.1">H3</text>
<text x="278.8" y="149.8">B1</text>
<text x="278.8" y="146.3">B2</text>
<text x="289.2" y="144.5">MCASP0_FSX</text>
<text x="289.2" y="148">MCASP0_AXR0</text>
<text x="351.7" y="144.5">GPMC_AD4</text>
<text x="351.7" y="148">GPMC_AD5</text>
<text x="371.3" y="146.3">T1</text>
<text x="371.3" y="149.8">P4</text>
<text x="24.8" y="155.1">G14</text>
<text x="24.8" y="151.6">G15</text>
<text x="36.8" y="153.3">MII1_TXD3</text>
<text x="87.8" y="153.3">LCD_DATA4</text>
<text x="108.2" y="151.6">H2</text>
<text x="108.2" y="155.1">H1</text>
<text x="278.8" y="153.4">A3</text>
<text x="289.2" y="155.1">MCASP0_ACLKR</text>
<text x="289.2" y="151.6">MCASP0_AHCLKR</text>
<text x="351.7" y="151.6">GPMC_AD6</text>
<text x="351.7" y="155.1">GPMC_AD7</text>
<text x="371.3" y="153.4">R4</text>
<text x="25.2" y="158.7">F14</text>
<text x="36.8" y="160.4">MII1_CRS</text>
<text x="36.8" y="156.9">MII1_TX_EN</text>
<text x="87.8" y="156.9">LCD_DATA5</text>
<text x="87.8" y="160.4">LCD_DATA6</text>
<text x="108.2" y="158.7">J3</text>
<text x="278.8" y="160.4">C3</text>
<text x="278.8" y="156.9">B3</text>
<text x="289.2" y="158.6">MCASP0_FSR</text>
<text x="371.3" y="160.4">T4</text>
<text x="25.2" y="162.2">F15</text>
<text x="36.8" y="163.9">MII1_COL</text>
<text x="87.8" y="163.9">LCD_DATA7</text>
<text x="87.8" y="167.4">LCD_DATA8</text>
<text x="108.2" y="162.2">J2</text>
<text x="108.2" y="165.7">J1</text>
<text x="278.8" y="163.9">C4</text>
<text x="289.2" y="162.2">MCASP0_AXR1</text>
<text x="289.2" y="165.7">MCASP0_AHCLKX</text>
<text x="351.7" y="162.2">GPMC_AD8</text>
<text x="351.7" y="165.7">GPMC_AD9</text>
<text x="371.3" y="163.9">P5</text>
<text x="371.3" y="167.5">R5</text>
<text x="25.1" y="169.2">E16</text>
<text x="25.1" y="172.8">E14</text>
<text x="36.8" y="171">MII1_RX_CLK</text>
<text x="87.8" y="171">LCD_DATA9</text>
<text x="108.2" y="169.2">K3</text>
<text x="108.2" y="172.8">K2</text>
<text x="350.4" y="169.2">GPMC_AD10</text>
<text x="350.4" y="172.7">GPMC_AD11</text>
<text x="371.3" y="171">T5</text>
<text x="24.8" y="176.3">D16</text>
<text x="24.8" y="179.8">D15</text>
<text x="36.8" y="178">MII1_RXD1</text>
<text x="36.8" y="174.5">MII1_RXD0</text>
<text x="86.5" y="174.5">LCD_DATA10</text>
<text x="86.5" y="178">LCD_DATA11</text>
<text x="108.2" y="176.3">K1</text>
<text x="108.2" y="179.8">L3</text>
<text x="278.8" y="178.1">B4</text>
<text x="278.8" y="174.5">A4</text>
<text x="289.2" y="176.3">XDMA_EVENT_INTR0</text>
<text x="289.2" y="179.8">XDMA_EVENT_INTR1</text>
<text x="350.4" y="176.3">GPMC_AD12</text>
<text x="350.4" y="179.8">GPMC_AD13</text>
<text x="371.3" y="174.5">P6</text>
<text x="371.3" y="178.1">R6</text>
<text x="24.8" y="183.3">D14</text>
<text x="36.8" y="181.6">MII1_RXD2</text>
<text x="36.8" y="185.1">MII1_RXD3</text>
<text x="86.5" y="181.6">LCD_DATA12</text>
<text x="86.5" y="185.1">LCD_DATA13</text>
<text x="108.2" y="183.3">L2</text>
<text x="278.8" y="181.6">C5</text>
<text x="289.2" y="183.3">ECAP0_IN_PWM0_OUT</text>
<text x="350.4" y="183.3">GPMC_AD14</text>
<text x="371.3" y="181.6">T6</text>
<text x="371.3" y="185.1">P7</text>
<text x="25.1" y="186.9">E15</text>
<text x="25.2" y="190.4">F16</text>
<text x="36.8" y="188.6">MII1_RX_ER</text>
<text x="86.5" y="188.6">LCD_DATA14</text>
<text x="108.2" y="186.9">L1</text>
<text x="108.2" y="190.4">M3</text>
<text x="350.4" y="186.8">GPMC_AD15</text>
<text x="25.5" y="197.5">J14</text>
<text x="36.8" y="192.1">MII1_RX_DV</text>
<text x="86.5" y="192.1">LCD_DATA15</text>
<text x="108.2" y="197.5">F1</text>
<text x="344.7" y="193.9">GPMC_ADVN_ALE</text>
<text x="345.1" y="197.4">GPMC_BEN0_CLE</text>
<text x="371.3" y="192.2">M1</text>
<text x="371.3" y="195.7">N3</text>
<text x="24.8" y="201">D13</text>
<text x="36.8" y="199.2">RMII1_REF_CLK</text>
<text x="36.8" y="202.7">MDC</text>
<text x="87.7" y="202.7">LCD_VSYNC</text>
<text x="89.6" y="199.2">LCD_PCLK</text>
<text x="108.2" y="201">F3</text>
<text x="351.1" y="201">GPMC_WEN</text>
<text x="371.3" y="199.2">N2</text>
<text x="371.3" y="202.8">N1</text>
<text x="25.1" y="204.5">E13</text>
<text x="36.8" y="206.3">MDIO</text>
<text x="81.2" y="209.8">LCD_AC_BIAS_EN</text>
<text x="87.6" y="206.3">LCD_HSYNC</text>
<text x="108.2" y="208">E1</text>
<text x="108.2" y="204.5">F2</text>
<text x="345.8" y="204.5">GPMC_OEN_REN</text>
</g>
</svg>
